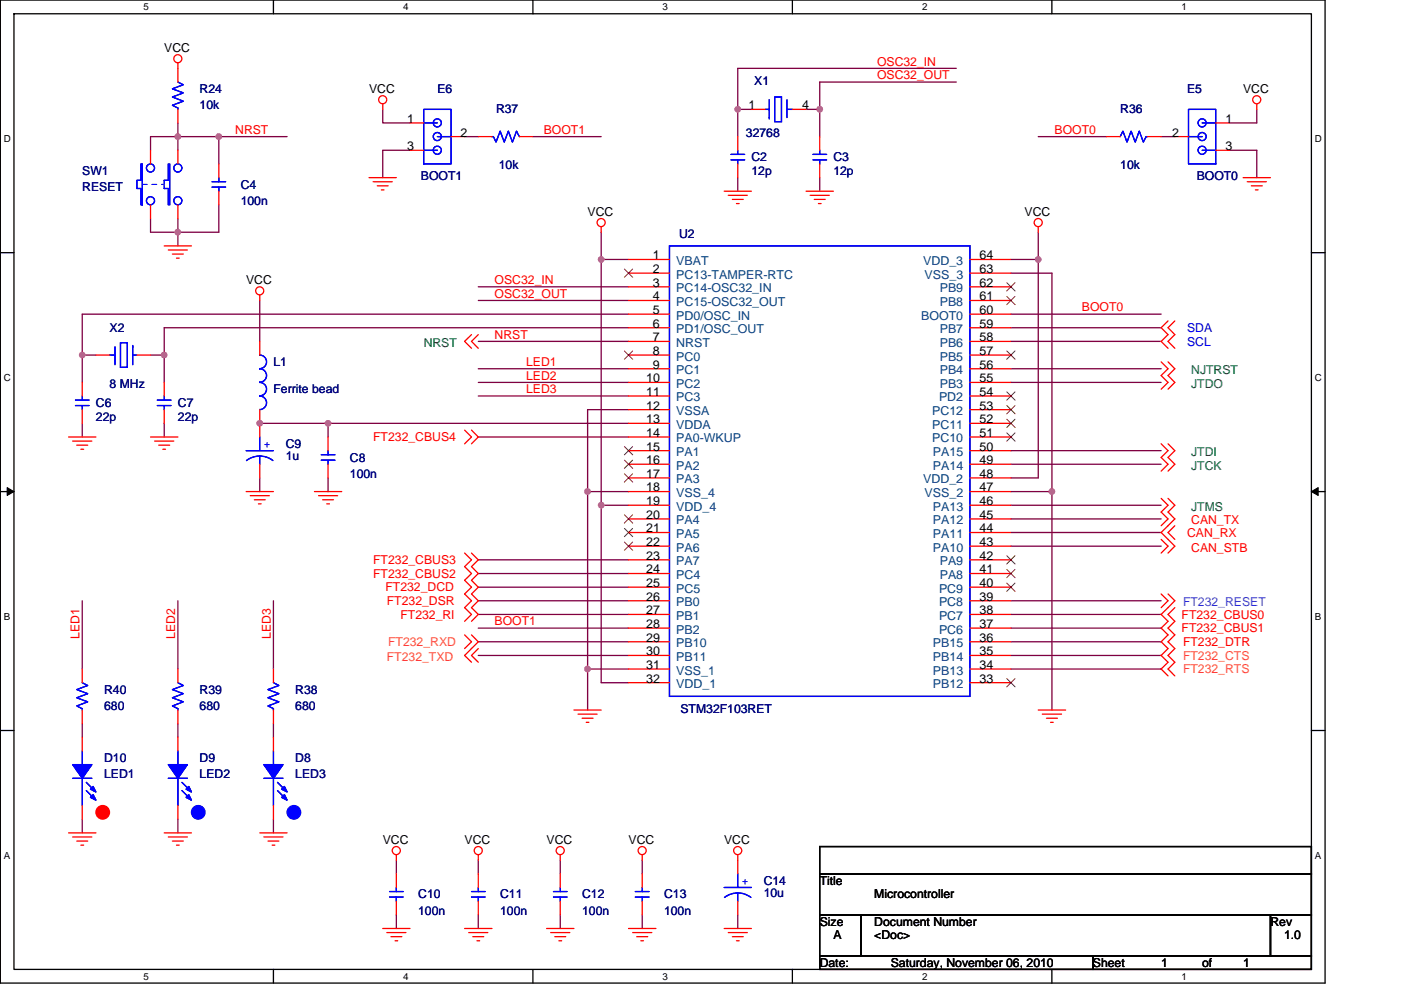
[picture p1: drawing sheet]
<svg xmlns="http://www.w3.org/2000/svg" width="297mm" height="210mm" viewBox="0 0 297 210" stroke-linecap="round" stroke-linejoin="round" font-family="sans-serif">
<path d="M.1 0h280.8v208.5h-280.8zM3 2.9h275v202.7h-275z" fill="none" stroke="#000" stroke-width=".28"/>
<g fill="#fff">
<path d="M30.5 .3h1.1v2.3h-1.1z"/>
<path d="M30.5 205.9h1.1v2.3h-1.1z"/>
</g>
<path d="M58 0v2.9M58 205.6v2.9" fill="none" stroke="#000" stroke-width=".28"/>
<g fill="#fff">
<path d="M85.5 .3h1.1v2.3h-1.1z"/>
<path d="M85.5 205.9h1.1v2.3h-1.1z"/>
</g>
<path d="M113 0v2.9M113 205.6v2.9" fill="none" stroke="#000" stroke-width=".28"/>
<g fill="#fff">
<path d="M140.5 .3h1.1v2.3h-1.1z"/>
<path d="M140.5 205.9h1.1v2.3h-1.1z"/>
</g>
<path d="M168 0v2.9M168 205.6v2.9" fill="none" stroke="#000" stroke-width=".28"/>
<g fill="#fff">
<path d="M195.5 .3h1.2v2.3h-1.2z"/>
<path d="M195.5 205.9h1.2v2.3h-1.2z"/>
</g>
<path d="M223 0v2.9M223 205.6v2.9" fill="none" stroke="#000" stroke-width=".28"/>
<g fill="#fff">
<path d="M250.5 .3h1.2v2.3h-1.2z"/>
<path d="M250.5 205.9h1.2v2.3h-1.2z"/>
<path d="M.8 28.3h1.5v2.3h-1.5z"/>
<path d="M278.8 28.3h1.5v2.3h-1.5z"/>
<path d="M.8 78.9h1.5v2.3h-1.5z"/>
<path d="M278.8 78.9h1.5v2.3h-1.5z"/>
</g>
<path d="M.1 53.6h2.9M278 53.6h2.9" fill="none" stroke="#000" stroke-width=".28"/>
<g fill="#fff">
<path d="M.8 129.6h1.4v2.3h-1.4z"/>
<path d="M278.8 129.6h1.4v2.3h-1.4z"/>
</g>
<path d="M.1 104.3h2.9M278 104.3h2.9" fill="none" stroke="#000" stroke-width=".28"/>
<path d="M1.5 103.4l1.5 .9-1.5 .8zM278 104.3l1.5-.9v1.7z" fill="#000" stroke="#000" stroke-width=".21"/>
<g fill="#fff">
<path d="M.8 180.3h1.4v2.3h-1.4z"/>
<path d="M278.8 180.3h1.4v2.3h-1.4z"/>
</g>
<path d="M.1 154.9h2.9M278 154.9h2.9M173.8 179.6h104.2v5.7h-104.2zM173.8 194h8.7v8.7h-8.7zM173.8 185.3h104.2v8.7h-104.2zM182.5 194h86.9v8.7h-86.9zM269.4 194h8.6v8.7h-8.6zM173.8 202.7h57.9v2.9h-57.9zM231.7 202.7h46.3v2.9h-46.3z" fill="none" stroke="#000" stroke-width=".28"/>
<g fill="none" stroke="#800040" stroke-width=".28">
<path d="M202.8 17.4h-29v5.8M202.8 14.5h-46.4v8.7M37.7 29h8.7M37.7 29h-5.8v2.9M37.7 29v2.9M37.7 26.1v2.9M46.4 29v5.8M46.4 29h14.5M81.1 23.2v2.9h5.8M86.9 31.9h-5.8v5.8M98.5 29h2.9M113 29h14.5"/>
<path d="M156.4 23.2v5.8M156.4 37.7v2.9M156.4 23.2h2.9M170.9 23.2h2.9M173.8 23.2v5.8M173.8 37.7v2.9M220.1 29h14.5M246.2 29h2.9M260.7 31.9h5.8v5.8M266.5 23.2v2.9h-5.8M31.9 46.4v2.9h5.8v2.9M46.4 43.5v5.8h-8.7v-2.9"/>
<path d="M127.5 55v52.2M127.5 49.3v5.7M127.5 55h5.8M214.3 55h5.8M214.3 57.9h8.7v46.4M220.1 55v46.4h-5.8M220.1 49.3v5.7M17.4 75.3v5.8M17.4 75.3h2.9M31.9 75.3h2.9M34.8 75.3v5.8M55.1 63.7v8.7"/>
<path d="M101.4 72.4h31.9M101.4 63.7h31.9M101.4 60.8h31.9M101.4 78.2h31.9M133.3 69.5h-98.5v5.8M133.3 66.6h-115.9v8.7M214.3 72.4h31.9M214.3 69.5h31.9M214.3 78.2h31.9M214.3 66.6h31.9M17.4 89.8v2.9M34.8 89.8v2.9"/>
<path d="M55.1 89.8h14.5M69.6 89.8v2.9M69.6 89.8h63.7M101.4 92.7h31.9M101.4 81.1h31.9M101.4 84h31.9M133.3 86.9h-8.7v17.4M214.3 81.1h31.9M214.3 98.5h31.9M214.3 95.6h31.9M55.1 101.4v2.9M69.6 101.4v2.9"/>
<path d="M101.4 118.7h31.9M124.6 104.3v37.6M124.6 104.3h8.7M127.5 107.2h5.8M127.5 107.2v37.6h5.8M214.3 112.9h31.9M214.3 110.1h31.9M214.3 107.2h31.9M214.3 115.8h31.9M214.3 104.3h8.7M223 104.3v46.3M17.4 127.4v14.5"/>
<path d="M37.7 127.4v14.5M58 127.4v14.5M101.4 133.2h31.9M101.4 139h31.9M101.4 136.1h31.9M101.4 130.3h31.9M101.4 121.6h31.9M101.4 127.4h31.9M101.4 124.5h31.9M214.3 139h31.9M214.3 130.3h31.9M214.3 133.2h31.9"/>
<path d="M214.3 136.1h31.9M214.3 127.4h31.9M17.4 153.5v2.9M37.7 153.5v2.9M58 153.5v2.9M124.6 141.9v8.7M124.6 141.9h8.7M214.3 141.9h31.9M17.4 173.8v2.9M37.7 173.8v2.9M58 173.8v2.9M84 182.5v2.8"/>
<path d="M84 194v2.9M101.4 182.5v2.8M101.4 194v2.9M118.8 182.5v2.8M118.8 194v2.9M136.2 182.5v2.8M136.2 194v2.9M156.4 194v2.9"/>
</g>
<g fill="#f0f" stroke="#f0f" stroke-width=".28">
<circle cx="124.6" cy="104.3" r=".57"/>
<circle cx="34.8" cy="75.3" r=".57"/>
<circle cx="55.1" cy="89.8" r=".57"/>
<circle cx="124.6" cy="141.9" r=".57"/>
<circle cx="223" cy="104.3" r=".57"/>
<circle cx="173.8" cy="23.2" r=".57"/>
<circle cx="156.4" cy="23.2" r=".57"/>
<circle cx="220.1" cy="55" r=".57"/>
<circle cx="127.5" cy="107.1" r=".57"/>
<circle cx="127.5" cy="55" r=".57"/>
<circle cx="37.7" cy="49.2" r=".57"/>
<circle cx="46.4" cy="29" r=".57"/>
<circle cx="37.7" cy="29" r=".57"/>
<circle cx="17.4" cy="75.3" r=".57"/>
<circle cx="69.6" cy="89.8" r=".57"/>
</g>
<g fill="none" stroke="#f00" stroke-width=".28">
<path d="M37.7 13.3v4.1M31.9 31.9v2.9M37.7 23.2v2.9M37.7 31.9v2.9M46.4 34.8v2.9M78.2 37.7h5.8M79.1 38.5h4.1M80 39.4h2.3M81.1 22v1.2M86.9 26.1h2.9M86.9 31.9h2.9M95.6 29h2.9"/>
<path d="M101.4 29h2.9M110.1 29h2.9M156.4 29v2.9M156.4 34.8v2.9M159.3 23.2h2.9M168 23.2h2.9M173.8 29v2.9M173.8 34.8v2.9M234.6 29h2.9M243.3 29h2.9M249.1 29h2.9M257.8 26.1h2.9"/>
<path d="M257.8 31.9h2.9M263.6 37.7h5.8M264.4 38.5h4.1M265.3 39.4h2.3M266.5 22v1.2M31.9 43.5v2.9M34.8 52.2h5.8M35.7 53h4M36.6 53.9h2.3M37.4 54.8h.6M37.7 43.5v2.9M46.4 40.6v2.9"/>
<path d="M80.9 40.3h.5M127.5 48.1v1.2M133.3 55h8.6M133.3 57.9h8.6M153.5 40.6h5.8M154.4 41.4h4.1M155.3 42.3h2.3M156.1 43.2h.6M170.9 40.6h5.8M171.8 41.4h4M172.6 42.3h2.4M173.5 43.2h.6"/>
<path d="M205.7 55h8.6M205.7 57.9h8.6M220.1 48.1v1.2M266.2 40.3h.5M20.3 75.3h2.9M29 75.3h2.9M55.1 62.6v1.1M55.1 72.4v2.9M100 71l-1.5 1.4 1.5 1.5M101.4 71l-1.4 1.4 1.4 1.5M133.3 60.8h8.6M133.3 63.7h8.6"/>
<path d="M133.3 66.6h8.6M133.3 69.5h8.6M133.3 72.4h8.6M133.3 75.3h8.6M133.3 78.2h8.6M205.7 60.8h8.6M205.7 63.7h8.6M205.7 66.6h8.6M205.7 69.5h8.6M205.7 72.4h8.6M205.7 75.3h8.6M205.7 78.2h8.6"/>
<path d="M246.2 76.8l1.4 1.4-1.4 1.5 1.4 1.4-1.4 1.4M247.6 68.1l-1.4 1.4 1.4 1.5-1.4 1.4 1.4 1.5M247.6 76.8l1.5 1.4-1.5 1.5 1.5 1.4-1.5 1.4M249.1 68.1l-1.5 1.4 1.5 1.5-1.5 1.4 1.5 1.5M14.5 92.7h5.8M15.4 93.6h4.1M16.3 94.4h2.3M17.1 95.3h.6M17.4 81.1v2.9M17.4 86.9v2.9M31.9 92.7h5.8M32.8 93.6h4"/>
<path d="M33.7 94.4h2.3M34.5 95.3h.6M34.8 81.1v2.9M34.8 86.9v2.9M55.1 86.9v5.8M55.1 98.5v2.9M69.6 92.7v2.9M69.6 98.5v2.9M98.5 91.2l1.5 1.5-1.5 1.4M100 91.2l1.4 1.5-1.4 1.4M133.3 81.1h8.6M133.3 84h8.6"/>
<path d="M133.3 86.9h8.6M133.3 89.8h8.6M133.3 92.7h8.6M133.3 95.6h8.6M133.3 98.5h8.6M205.7 81.1h8.6M205.7 84h8.6M205.7 86.9h8.6M205.7 89.8h8.6M205.7 92.7h8.6M205.7 95.6h8.6M205.7 98.5h8.6"/>
<path d="M246.2 94.1l1.4 1.5-1.4 1.4 1.4 1.5-1.4 1.4M247.6 94.1l1.5 1.5-1.5 1.4 1.5 1.5-1.5 1.4M52.2 104.3h5.8M53.1 105.1h4M53.9 106h2.3M54.8 106.9h.6M66.7 104.3h5.8M67.5 105.1h4.1M68.4 106h2.3M69.3 106.9h.5M98.5 117.3l1.5 1.4-1.5 1.5 1.5 1.4-1.5 1.5 1.5 1.4-1.5 1.5 1.5 1.4-1.5 1.5 1.5 1.4-1.5 1.5M100 117.3l1.4 1.4-1.4 1.5 1.4 1.4-1.4 1.5 1.4 1.4-1.4 1.5 1.4 1.4-1.4 1.5 1.4 1.4-1.4 1.5"/>
<path d="M133.3 101.4h8.6M133.3 104.3h8.6M133.3 107.2h8.6M133.3 110.1h8.6M133.3 112.9h8.6M133.3 115.8h8.6M133.3 118.7h8.6M205.7 101.4h8.6M205.7 104.3h8.6M205.7 107.2h8.6M205.7 110.1h8.6M205.7 112.9h8.6"/>
<path d="M205.7 115.8h8.6M205.7 118.7h8.6M246.2 105.7l1.4 1.5-1.4 1.4 1.4 1.5-1.4 1.4M246.2 114.4l1.4 1.4-1.4 1.5M247.6 105.7l1.5 1.5-1.5 1.4 1.5 1.5-2.9 2.8 2.9 2.9-1.5 1.5M249.1 111.5l-1.5 1.4 1.5 1.5M98.5 134.7l1.5 1.4-1.5 1.5M100 134.7l1.4 1.4-2.9 2.9 1.5 1.5M101.4 137.6l-1.4 1.4 1.4 1.5M133.3 121.6h8.6M133.3 124.5h8.6M133.3 127.4h8.6"/>
<path d="M133.3 130.3h8.6M133.3 133.2h8.6M133.3 136.1h8.6M133.3 139h8.6M205.7 121.6h8.6M205.7 124.5h8.6M205.7 127.4h8.6M205.7 130.3h8.6M205.7 133.2h8.6M205.7 136.1h8.6M205.7 139h8.6M246.2 126l1.4 1.4-1.4 1.5"/>
<path d="M247.6 126l1.5 1.4-2.9 2.9 1.4 1.5-1.4 1.4 1.4 1.5-1.4 1.4 1.4 1.5-1.4 1.4 1.4 1.5-1.4 1.4 1.4 1.5M249.1 128.9l-1.5 1.4 1.5 1.5-1.5 1.4 1.5 1.5-1.5 1.4 1.5 1.5-1.5 1.4 1.5 1.5-1.5 1.4 1.5 1.5M17.4 141.9v2.9M17.4 150.6v2.9M17.4 156.4v2.9M37.7 141.9v2.9M37.7 150.6v2.9M37.7 156.4v2.9M58 141.9v2.9M58 150.6v2.9M58 156.4v2.9M121.7 150.6h5.8"/>
<path d="M122.6 151.5h4M123.4 152.3h2.3M124.3 153.2h.6M133.3 141.9h8.6M133.3 144.8h8.6M205.7 141.9h8.6M205.7 144.8h8.6M220.1 150.6h5.8M221 151.5h4.1M221.9 152.3h2.3M222.7 153.2h.6M14.5 176.7h5.8"/>
<path d="M15.4 177.5h4.1M16.3 178.4h2.3M17.1 179.3h.6M17.4 170.9v2.9M34.8 176.7h5.8M35.7 177.5h4M36.6 178.4h2.3M37.4 179.3h.6M37.7 170.9v2.9M55.1 176.7h5.8M55.9 177.5h4.1M56.8 178.4h2.3"/>
<path d="M57.7 179.3h.6M58 170.9v2.9M81.1 196.9h5.8M82 197.8h4.1M82.9 198.7h2.3M83.8 199.5h.5M84 185.3v2.9M84 191.1v2.9M84 181.3v1.2M98.5 196.9h5.8M99.4 197.8h4M100.2 198.7h2.4"/>
<path d="M101.1 199.5h.6M101.4 181.3v1.2M101.4 185.3v2.9M101.4 191.1v2.9M115.9 196.9h5.8M116.8 197.8h4M117.6 198.7h2.3M118.5 199.5h.6M118.8 181.3v1.2M118.8 185.3v2.9M118.8 191.1v2.9M133.3 196.9h5.8"/>
<path d="M134.1 197.8h4.1M135 198.7h2.3M135.9 199.5h.5M136.2 181.3v1.2M136.2 185.3v2.9M136.2 191.1v2.9M153.5 196.9h5.8M154.4 197.8h4.1M155.3 198.7h2.3M156.1 199.5h.6M156.4 191.1v2.9M156.4 181.3v4"/>
<circle cx="37.7" cy="12.5" r=".86"/>
<circle cx="81.1" cy="21.2" r=".86"/>
<circle cx="266.5" cy="21.2" r=".86"/>
<circle cx="127.5" cy="47.2" r=".86"/>
<circle cx="220.1" cy="47.2" r=".86"/>
<circle cx="55.1" cy="61.7" r=".86"/>
<circle cx="84" cy="180.4" r=".86"/>
<circle cx="101.4" cy="180.4" r=".86"/>
<circle cx="118.8" cy="180.4" r=".86"/>
<circle cx="136.2" cy="180.4" r=".86"/>
<circle cx="156.4" cy="180.4" r=".86"/>
</g>
<g fill="#00f" stroke="#00f" stroke-width=".28">
<path d="M55.9 162.2h4.1l-2 2.9z" fill-rule="evenodd"/>
<path d="M59.7 169.1l.6-.5 .6 1.1z" fill-rule="evenodd"/>
<path d="M59.7 167.4l.6-.6 .6 1.2z" fill-rule="evenodd"/>
<path d="M55.9 162.2h4.1l-2 2.9z" fill-rule="evenodd"/>
<path d="M59.7 169.1l.6-.5 .6 1.1z" fill-rule="evenodd"/>
<path d="M59.7 167.4l.6-.6 .6 1.2z" fill-rule="evenodd"/>
<path d="M35.7 162.2h4l-2 2.9z" fill-rule="evenodd"/>
<path d="M40 168.6l.6 1.1-1.1-.6z" fill-rule="evenodd"/>
<path d="M40 166.8l.6 1.2-1.1-.6z" fill-rule="evenodd"/>
<path d="M35.7 162.2h4l-2 2.9z" fill-rule="evenodd"/>
<path d="M40 168.6l.6 1.1-1.1-.6z" fill-rule="evenodd"/>
<path d="M40 166.8l.6 1.2-1.1-.6z" fill-rule="evenodd"/>
<path d="M15.4 162.2h4.1l-2.1 2.9z" fill-rule="evenodd"/>
<path d="M19.7 168.6l.6 1.1-1.1-.6z" fill-rule="evenodd"/>
<path d="M19.7 166.8l.6 1.2-1.1-.6z" fill-rule="evenodd"/>
<path d="M15.4 162.2h4.1l-2.1 2.9z" fill-rule="evenodd"/>
<path d="M19.7 168.6l.6 1.1-1.1-.6z" fill-rule="evenodd"/>
<path d="M19.7 166.8l.6 1.2-1.1-.6z" fill-rule="evenodd"/>
<circle cx="42" cy="172.3" r="1.44"/>
<circle cx="62.3" cy="172.3" r="1.44"/>
</g>
<circle cx="21.8" cy="172.3" r="1.44" fill="#f00" stroke="#f00" stroke-width=".28"/>
<g fill="none" stroke="#00f" stroke-width=".28">
<path d="M37.7 17.4l1.2 .6-2.3 .8 2.3 .9-2.3 .9 2.3 .9-2.3 .8 1.1 .6v.3M29.9 34.8h.3v8.7h-.3v-3.5h-.9v-1.8h.9zM35.7 34.8v3.4h-.9v1.8h.9v3.5M36 34.8v8.7M45 39.7h2.8M45 38.5h2.8M46.4 37.7v.8M46.4 39.7v.9M89.8 23.2h5.8v11.6h-5.8zM89.8 26.1h2.9M89.8 31.9h2.9M92.7 29h2.9"/>
<path d="M104.3 29h.3l.6 1.1 .8-2.3 .9 2.3 .9-2.3 .8 2.3 .9-2.3 .6 1.2M155 33.9h2.9M155 32.7h2.9M156.4 31.9v.8M156.4 33.9v.9M162.2 25.2h.1M162.2 23.2h.9M163.1 21.2v4M164.3 20.6h1.4v5.2h-1.4zM166.9 21.2v3.7M166.9 24.9h.1M166.9 23.2h1.1"/>
<path d="M167.7 24.9h.1M172.4 32.7h2.9M172.4 33.9h2.9M173.8 33.9v.9M173.8 31.9v.8M237.5 29l.6-1.2 .8 2.3 .9-2.3 .9 2.3 .9-2.3 .8 2.3 .6-1.1h.3M252 23.2h5.8v11.6h-5.8zM252 29h2.9M254.9 26.1h2.9M254.9 31.9h2.9M141.9 52.2h63.8v95.5h-63.8zM23.2 75.3h1.2"/>
<path d="M23.5 73.6h.1M24.4 73.6h.1M24.4 73.6v3.7M25.5 72.7h1.5v5.2h-1.5zM28.1 75.3h.9M28.1 73.3v4M29 73.3h.1M55.1 78.2h-.1a1.44 1.44 0 0 1 1.5 1.5 1.44 1.44 0 0 1-1.5 1.4 1.43 1.43 0 0 1 1.5 1.4 1.43 1.43 0 0 1-1.5 1.5h.1M55.1 75.3h-.1a1.44 1.44 0 0 1 1.5 1.5 1.44 1.44 0 0 1-1.5 1.4h.1M16 86h2.9M16 84.9h2.9M17.4 84v.9"/>
<path d="M17.4 86v.9M33.4 84.9h2.9M33.4 86h2.9M34.8 86v.9M34.8 84v.9M52.2 95.6h5.8M52.3 97.7l1.3-.7 1.5-.3 1.4 .3 1.4 .7M55.1 84h-.1a1.44 1.44 0 0 1 1.5 1.4 1.44 1.44 0 0 1-1.5 1.5h.1M55.1 96.7v1.8M55.1 92.7v2.9M68.1 97.6h2.9M68.1 96.5h2.9"/>
<path d="M69.6 95.6v.9M69.6 97.6v.9M17.4 144.8l1.2 .6-2.3 .9 2.3 .8-2.3 .9 2.3 .9-2.3 .8 1.1 .6v.3M17.4 159.3v2.9M37.7 144.8l1.2 .6-2.3 .9 2.3 .8-2.3 .9 2.3 .9-2.3 .8 1.1 .6v.3M37.7 159.3v2.9M58 144.8l1.1 .6-2.3 .9 2.3 .8-2.3 .9 2.3 .9-2.3 .8 1.2 .6v.3M58 159.3v2.9M15.4 165.1h4.1M17.4 165.1v5.8M18.3 165.9l1.7 1.8M18.3 167.7l1.7 1.7"/>
<path d="M35.7 165.1h4M37.7 165.1v5.8M38.6 165.9l1.7 1.8M38.6 167.7l1.7 1.7M55.9 165.1h4.1M58 165.1v5.8M58.8 165.9l1.8 1.8M58.8 167.7l1.8 1.7M82.6 190.3h2.9M82.6 189.1h2.9M84 188.2v.9M84 190.3v.8"/>
<path d="M100 190.3h2.9M100 189.1h2.9M101.4 188.2v.9M101.4 190.3v.8M117.3 190.3h2.9M117.3 189.1h2.9M118.8 188.2v.9M118.8 190.3v.8M134.7 190.3h2.9M134.7 189.1h2.9M136.2 188.2v.9M136.2 190.3v.8"/>
<path d="M153.5 188.2h5.8M153.6 190.4l1.3-.8 1.5-.2 1.5 .2 1.3 .8M156.4 189.4v1.7M156.4 185.3v2.9"/>
<circle cx="31.9" cy="35.6" r=".86"/>
<circle cx="37.7" cy="35.6" r=".86"/>
<circle cx="92.7" cy="31.9" r=".86"/>
<circle cx="92.7" cy="26.1" r=".86"/>
<circle cx="92.7" cy="29" r=".86"/>
<circle cx="254.9" cy="26.1" r=".86"/>
<circle cx="254.9" cy="29" r=".86"/>
<circle cx="254.9" cy="31.9" r=".86"/>
<circle cx="31.9" cy="42.6" r=".86"/>
<circle cx="37.7" cy="42.6" r=".86"/>
</g>
<g fill="none" stroke="#804000" stroke-width=".21">
<path d="M132.4 57.1l1.8 1.7M134.1 57.1l-1.7 1.7M213.5 60l1.7 1.7M215.2 60l-1.8 1.7M132.4 74.4l1.8 1.8M134.1 74.4l-1.7 1.8M213.5 74.4l1.7 1.8M213.5 62.9l1.7 1.7M215.2 74.4l-1.8 1.8M215.2 62.9l-1.8 1.7M132.4 94.7l1.8 1.8M132.4 97.6l1.8 1.8"/>
<path d="M134.1 94.7l-1.7 1.8M134.1 97.6l-1.7 1.8M213.5 91.8l1.7 1.8M213.5 88.9l1.7 1.8M213.5 86l1.7 1.8M213.5 83.1l1.7 1.8M215.2 91.8l-1.8 1.8M215.2 88.9l-1.8 1.8M215.2 86l-1.8 1.8M215.2 83.1l-1.8 1.8M132.4 100.5l1.8 1.8M132.4 109.2l1.8 1.8"/>
<path d="M132.4 112.1l1.8 1.7M132.4 115l1.8 1.7M134.1 100.5l-1.7 1.8M134.1 109.2l-1.7 1.8M134.1 112.1l-1.7 1.7M134.1 115l-1.7 1.7M213.5 117.9l1.7 1.7M215.2 117.9l-1.8 1.7M213.5 123.7l1.7 1.7M213.5 120.8l1.7 1.7M215.2 123.7l-1.8 1.7M215.2 120.8l-1.8 1.7"/>
<path d="M213.5 143.9l1.7 1.8M215.2 143.9l-1.8 1.8"/>
</g>
<path d="M30.2 39.1h4.6M34.8 39.1h.1" fill="none" stroke="#fff" stroke-width=".21" stroke-dasharray="1 1 1 1 1 1 1 1"/>
<path d="M30.2 39.1h4.6M34.8 39.1h.1" fill="none" stroke="#00f" stroke-width=".21" stroke-dasharray="1 1 1 1 1 1 1 1"/>
<g font-size="2.6">
<text x="34.8" y="11">VCC</text>
<text x="78.2" y="19.7">VCC</text>
<text x="158.7" y="23.2">1</text>
<text x="170" y="23.2">4</text>
<text x="263.6" y="19.7">VCC</text>
<text x="86.3" y="26.1">1</text>
<text x="97.7" y="29">2</text>
<text x="248.5" y="29">2</text>
<text x="259.8" y="26.1">1</text>
<text x="86.3" y="31.9">3</text>
<text x="259.8" y="31.9">3</text>
<text x="124.6" y="45.8">VCC</text>
<text x="217.2" y="45.8">VCC</text>
<text x="138.4" y="55">1</text>
<text x="138.4" y="57.9">2</text>
<text x="207.7" y="55">64</text>
<text x="207.7" y="57.9">63</text>
<text x="52.2" y="60.3">VCC</text>
<text x="138.4" y="60.8">3</text>
<text x="138.4" y="63.7">4</text>
<text x="207.7" y="63.7">61</text>
<text x="207.7" y="60.8">62</text>
<text x="138.4" y="66.6">5</text>
<text x="138.4" y="69.5">6</text>
<text x="207.7" y="69.5">59</text>
<text x="207.7" y="66.6">60</text>
<text x="138.4" y="72.4">7</text>
<text x="138.4" y="75.3">8</text>
<text x="207.7" y="75.3">57</text>
<text x="207.7" y="72.4">58</text>
<text x="137" y="81.1">10</text>
<text x="137" y="84">11</text>
<text x="138.4" y="78.2">9</text>
<text x="207.7" y="81.1">55</text>
<text x="207.7" y="78.2">56</text>
<text x="207.7" y="84">54</text>
<text x="137" y="86.9">12</text>
<text x="137" y="89.8">13</text>
<text x="207.7" y="89.8">52</text>
<text x="207.7" y="86.9">53</text>
<text x="137" y="92.7">14</text>
<text x="137" y="95.6">15</text>
<text x="207.7" y="92.7">51</text>
<text x="207.7" y="95.6">50</text>
<text x="137" y="98.4">16</text>
<text x="137" y="101.3">17</text>
<text x="207.7" y="101.3">48</text>
<text x="207.7" y="98.4">49</text>
<text x="137" y="104.2">18</text>
<text x="137" y="107.1">19</text>
<text x="207.7" y="104.2">47</text>
<text x="207.7" y="107.1">46</text>
<text x="137" y="110">20</text>
<text x="137" y="112.9">21</text>
<text x="207.7" y="112.9">44</text>
<text x="207.7" y="110">45</text>
<text x="137" y="115.8">22</text>
<text x="137" y="118.7">23</text>
<text x="207.7" y="118.7">42</text>
<text x="207.7" y="115.8">43</text>
<text x="137" y="121.6">24</text>
<text x="137" y="124.5">25</text>
<text x="207.7" y="121.6">41</text>
<text x="207.7" y="124.5">40</text>
<text x="137" y="127.4">26</text>
<text x="137" y="130.3">27</text>
<text x="207.7" y="130.3">38</text>
<text x="207.7" y="127.4">39</text>
<text x="137" y="133.2">28</text>
<text x="137" y="136.1">29</text>
<text x="207.7" y="133.2">37</text>
<text x="207.7" y="136.1">36</text>
<text x="137" y="139">30</text>
<text x="137" y="141.9">31</text>
<text x="207.7" y="141.9">34</text>
<text x="207.7" y="139">35</text>
<text x="137" y="144.8">32</text>
<text x="207.7" y="144.8">33</text>
<text x="81.1" y="179">VCC</text>
<text x="98.5" y="179">VCC</text>
<text x="115.9" y="179">VCC</text>
<text x="133.3" y="179">VCC</text>
<text x="153.5" y="179">VCC</text>
<text x="173.8" y="187.7">Title</text>
<text x="185.4" y="190.6">Microcontroller</text>
<text x="173.8" y="196.4">Size</text>
<text x="185.4" y="196.4">Document Number</text>
<text x="269.4" y="196.4">Rev</text>
<text x="176.7" y="199.3">A</text>
<text x="185.4" y="199.3">&lt;Doc&gt;</text>
<text x="272.2" y="199.3">1.0</text>
<text x="173.8" y="205">Date:</text>
<text x="188.9" y="205">Saturday, November 06, 2010</text>
<text x="231.7" y="205">Sheet</text>
<text x="246.2" y="205">1</text>
<text x="254.9" y="205">of</text>
<text x="263.6" y="205">1</text>
</g>
<g font-size="2.6" fill="#000080">
<text x="159.9" y="18">X1</text>
<text x="42.3" y="19.7">R24</text>
<text x="42.3" y="23.2">10k</text>
<text x="92.7" y="19.7">E6</text>
<text x="251.7" y="19.7">E5</text>
<text x="105.2" y="24.1">R37</text>
<text x="158.2" y="29">32768</text>
<text x="237.5" y="24.1">R36</text>
<text x="105.7" y="35.9">10k</text>
<text x="159.3" y="34.2">C2</text>
<text x="176.7" y="34.2">C3</text>
<text x="237.5" y="35.9">10k</text>
<text x="17.4" y="37.1">SW1</text>
<text x="17.4" y="40.6">RESET</text>
<text x="51" y="40">C4</text>
<text x="89.3" y="38.3">BOOT1</text>
<text x="159.3" y="37.1">12p</text>
<text x="176.7" y="37.1">12p</text>
<text x="253.7" y="38.3">BOOT0</text>
<text x="51" y="43.5">100n</text>
<text x="144" y="50.4">U2</text>
<text x="23.2" y="70.4">X2</text>
<text x="58" y="77.6">L1</text>
<text x="23.2" y="82.3">8 MHz</text>
<text x="58" y="83.4">Ferrite bead</text>
<text x="20.3" y="86.3">C6</text>
<text x="20.3" y="89.2">22p</text>
<text x="37.7" y="86.3">C7</text>
<text x="37.7" y="89.2">22p</text>
<text x="60.6" y="95">C9</text>
<text x="60.6" y="97.6">1u</text>
<text x="74.2" y="97.9">C8</text>
<text x="74.2" y="101.4">100n</text>
<text x="22.1" y="147.1">R40</text>
<text x="42.3" y="147.1">R39</text>
<text x="62.6" y="147.1">R38</text>
<text x="22.1" y="150.6">680</text>
<text x="42.3" y="150.6">680</text>
<text x="62.6" y="150.6">680</text>
<text x="144.3" y="151.2">STM32F103RET</text>
<text x="22.1" y="161.6">D10</text>
<text x="42.3" y="161.6">D9</text>
<text x="62.6" y="161.6">D8</text>
<text x="22.1" y="165.1">LED1</text>
<text x="42.3" y="165.1">LED2</text>
<text x="62.6" y="165.1">LED3</text>
<text x="88.7" y="190.6">C10</text>
<text x="106" y="190.6">C11</text>
<text x="123.4" y="190.6">C12</text>
<text x="140.8" y="190.6">C13</text>
<text x="161.9" y="187.7">C14</text>
<text x="161.9" y="190.3">10u</text>
<text x="88.7" y="194">100n</text>
<text x="106" y="194">100n</text>
<text x="123.4" y="194">100n</text>
<text x="140.8" y="194">100n</text>
</g>
<g font-size="2.6" fill="#f00">
<text x="185.9" y="13.9">OSC32_IN</text>
<text x="185.9" y="16.8">OSC32_OUT</text>
<text x="49.9" y="28.4">NRST</text>
<text x="115.3" y="28.4">BOOT1</text>
<text x="223.6" y="28.4">BOOT0</text>
<text x="104.9" y="63.2">OSC32_OUT</text>
<text x="104.9" y="60.3">OSC32_IN</text>
<text x="104.9" y="71.8">NRST</text>
<text x="229.4" y="66.1">BOOT0</text>
<text x="111.5" y="77.6">LED1</text>
<text x="111.5" y="80.5">LED2</text>
<text x="111.5" y="83.4">LED3</text>
<text x="79.1" y="93.6">FT232_CBUS4</text>
<text x="251.7" y="113.8">CAN_RX</text>
<text x="252.6" y="111.2">CAN_TX</text>
<text x="79.1" y="119.6">FT232_CBUS3</text>
<text x="252.6" y="117">CAN_STB</text>
<text x="79.1" y="122.5">FT232_CBUS2</text>
<text x="81.7" y="125.4">FT232_DCD</text>
<text x="82" y="128.3">FT232_DSR</text>
<text x="84.9" y="131.2">FT232_RI</text>
<text x="250.5" y="131.2">FT232_CBUS0</text>
<text x="16.9" y="135.6" transform="rotate(-90 16.9 135.6)">LED1</text>
<text x="37.1" y="135.6" transform="rotate(-90 37.1 135.6)">LED2</text>
<text x="57.4" y="135.6" transform="rotate(-90 57.4 135.6)">LED3</text>
<text x="104.9" y="132.7">BOOT1</text>
<text x="250.5" y="134.1">FT232_CBUS1</text>
<text x="250.8" y="137">FT232_DTR</text>
</g>
<g font-size="2.6" fill="#004080">
<text x="143.4" y="56.2">VBAT</text>
<text x="143.4" y="59.1">PC13-TAMPER-RTC</text>
<text x="195.7" y="56.2">VDD_3</text>
<text x="196" y="59.1">VSS_3</text>
<text x="143.4" y="62">PC14-OSC32_IN</text>
<text x="143.4" y="64.9">PC15-OSC32_OUT</text>
<text x="199.2" y="64.9">PB8</text>
<text x="199.2" y="62">PB9</text>
<text x="143.4" y="67.8">PD0/OSC_IN</text>
<text x="143.4" y="70.7">PD1/OSC_OUT</text>
<text x="195.3" y="67.8">BOOT0</text>
<text x="199.2" y="70.7">PB7</text>
<text x="143.4" y="73.6">NRST</text>
<text x="143.4" y="76.5">PC0</text>
<text x="199.2" y="76.5">PB5</text>
<text x="199.2" y="73.6">PB6</text>
<text x="143.4" y="79.4">PC1</text>
<text x="143.4" y="82.3">PC2</text>
<text x="199.2" y="82.3">PB3</text>
<text x="199.2" y="79.4">PB4</text>
<text x="143.4" y="85.2">PC3</text>
<text x="143.4" y="88.1">VSSA</text>
<text x="197.6" y="88.1">PC12</text>
<text x="199.1" y="85.2">PD2</text>
<text x="143.4" y="91">VDDA</text>
<text x="143.4" y="93.9">PA0-WKUP</text>
<text x="197.6" y="93.9">PC10</text>
<text x="197.6" y="91">PC11</text>
<text x="143.4" y="96.8">PA1</text>
<text x="143.4" y="99.6">PA2</text>
<text x="197.8" y="99.6">PA14</text>
<text x="197.8" y="96.8">PA15</text>
<text x="143.4" y="102.5">PA3</text>
<text x="143.4" y="105.4">VSS_4</text>
<text x="195.7" y="102.5">VDD_2</text>
<text x="196" y="105.4">VSS_2</text>
<text x="143.4" y="108.3">VDD_4</text>
<text x="143.4" y="111.2">PA4</text>
<text x="197.8" y="111.2">PA12</text>
<text x="197.8" y="108.3">PA13</text>
<text x="143.4" y="114.1">PA5</text>
<text x="143.4" y="117">PA6</text>
<text x="143.4" y="119.9">PA7</text>
<text x="197.8" y="117">PA10</text>
<text x="197.8" y="114.1">PA11</text>
<text x="199.2" y="119.9">PA9</text>
<text x="143.4" y="122.8">PC4</text>
<text x="143.4" y="125.7">PC5</text>
<text x="199.1" y="125.7">PC9</text>
<text x="199.2" y="122.8">PA8</text>
<text x="143.4" y="128.6">PB0</text>
<text x="143.4" y="131.5">PB1</text>
<text x="199.1" y="131.5">PC7</text>
<text x="199.1" y="128.6">PC8</text>
<text x="143.4" y="134.4">PB2</text>
<text x="143.4" y="137.3">PB10</text>
<text x="197.8" y="137.3">PB15</text>
<text x="199.1" y="134.4">PC6</text>
<text x="143.4" y="140.2">PB11</text>
<text x="143.4" y="143.1">VSS_1</text>
<text x="197.8" y="143.1">PB13</text>
<text x="197.8" y="140.2">PB14</text>
<text x="143.4" y="146">VDD_1</text>
<text x="197.8" y="146">PB12</text>
</g>
<g font-size="2.6" fill="#00f">
<text x="251.7" y="70.4">SDA</text>
<text x="251.7" y="73.3">SCL</text>
<text x="55.9" y="95.1">+</text>
<text x="157.3" y="187.7">+</text>
</g>
<g font-size="2.6" fill="#008000">
<text x="89.8" y="73.6">NRST</text>
<text x="252.6" y="82.3">JTDO</text>
<text x="252.6" y="79.4">NJTRST</text>
<text x="252.6" y="99.7">JTCK</text>
<text x="252.6" y="96.8">JTDI</text>
<text x="252.6" y="108.3">JTMS</text>
</g>
<text font-size="2.6" fill="#8000ff" x="250.8" y="128.6">FT232_RESET</text>
<g font-size="2.6" fill="#ff8000">
<text x="82.3" y="137">FT232_RXD</text>
<text x="82" y="140.2">FT232_TXD</text>
<text x="250.8" y="142.8">FT232_RTS</text>
<text x="250.8" y="139.9">FT232_CTS</text>
</g>
<g font-size="2.1">
<text x="30.5" y="2.2">5</text>
<text x="85.5" y="2.2">4</text>
<text x="140.5" y="2.2">3</text>
<text x="195.5" y="2.2">2</text>
<text x="250.5" y="2.2">1</text>
<text x=".8" y="30.1">D</text>
<text x="278.8" y="30.1">D</text>
<text x=".8" y="80.8">C</text>
<text x="278.8" y="80.8">C</text>
<text x=".8" y="131.4">B</text>
<text x="278.8" y="131.4">B</text>
<text x=".8" y="182.1">A</text>
<text x="278.8" y="182.1">A</text>
<text x="30.5" y="207.8">5</text>
<text x="85.5" y="207.8">4</text>
<text x="140.5" y="207.8">3</text>
<text x="195.5" y="207.8">2</text>
<text x="250.5" y="207.8">1</text>
</g>
</svg>
